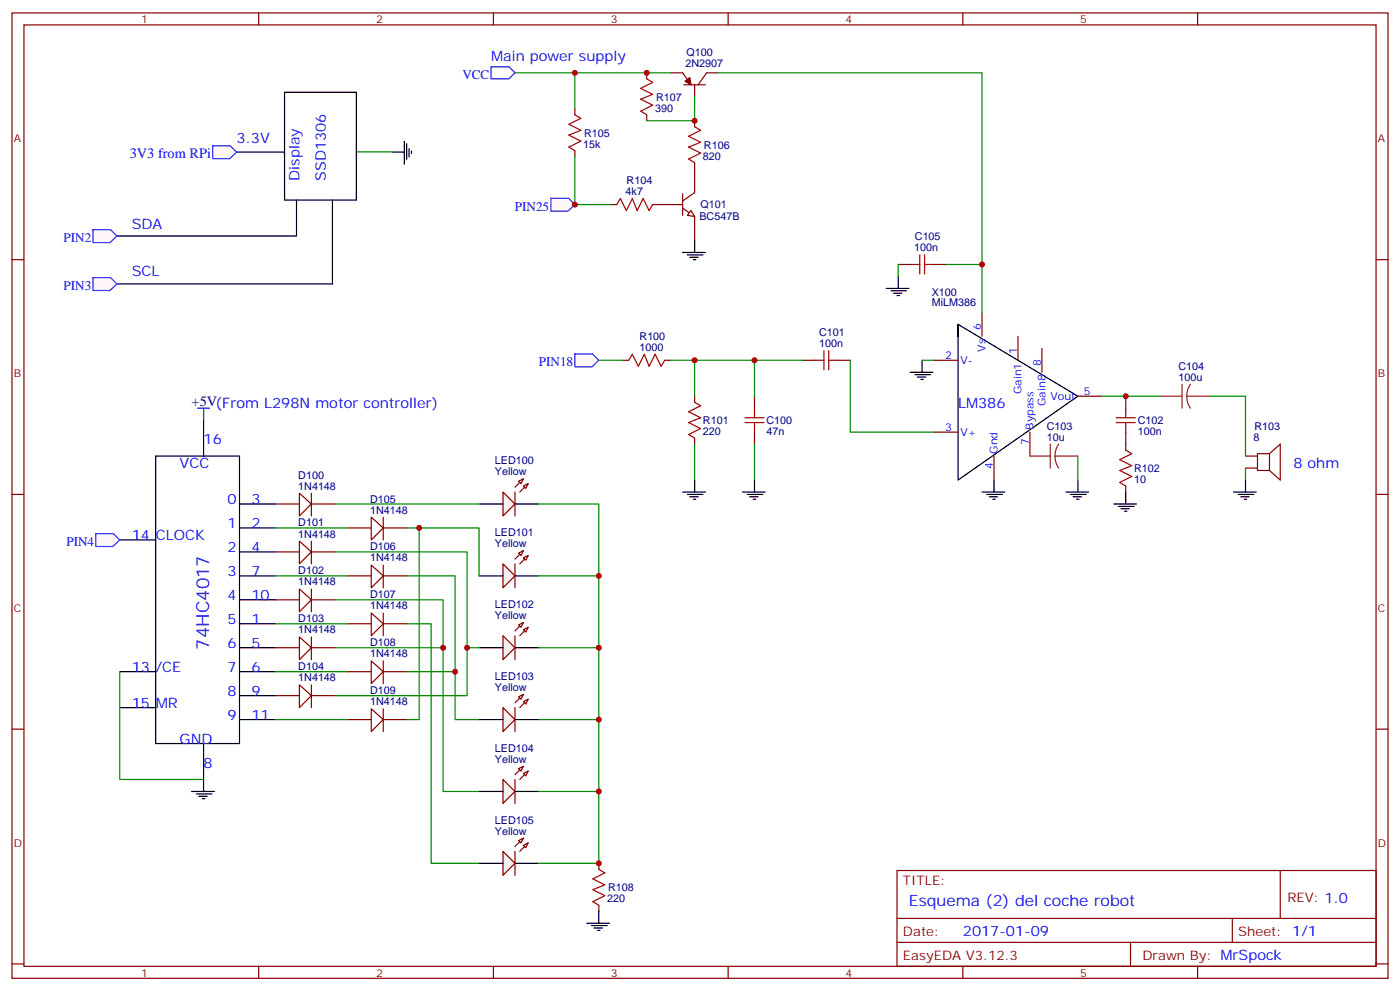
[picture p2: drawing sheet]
<svg xmlns="http://www.w3.org/2000/svg" width="412mm" height="292mm" viewBox="0 0 412 292" stroke-linecap="round" stroke-linejoin="round" font-family="sans-serif">
<g fill="none" stroke="#000" stroke-width=".35">
<path d="M83.8 27.2h21.2v31.7h-21.2zM69.7 44.8h14.1M87.3 58.9v10.6h-52.9M97.9 58.9v24.7h-63.5M282.2 95.5v45.9l35.3-24.7-35.3-21.2v3.6M45.9 134.3h24.7v84.7h-24.7zM60 123.8v10.5M35.3 159h10.6M70.6 148.4h10.5M70.6 155.5h10.5M70.6 162.6h10.5M70.6 169.6h10.5"/>
<path d="M70.6 176.7h10.5M35.3 197.8h10.6M70.6 183.7h10.5M70.6 190.8h10.5M70.6 197.8h10.5M35.3 208.4h10.6M60 219v10.6M70.6 204.9h10.5M70.6 211.9h10.5"/>
</g>
<g fill="none" stroke="#870000" stroke-width=".35">
<path d="M3.5 3.8h405.4v284.3h-405.4zM7.1 7.3h398.2v277.3h-398.2zM76.2 3.8v3.5M145.3 3.8v3.5M214.5 3.8v3.5M283.6 3.8v3.5M352.8 3.8v3.5M201.1 57.1v6.3M204.6 56.7l-3.5 2.5M3.5 76.5h3.6M201.1 61.3l3.5 2.5M264.6 77.9h3.5"/>
<path d="M275.2 77.9h3.5M405.3 76.5h3.6M289.3 92v7.1M299.9 99.1v7M183.4 106.1h1.8M195.8 106.1h1.8M204.6 116.7v1.8M222.2 116.7v3.5M236.4 106.1h3.5M246.9 106.1h3.6M275.2 106.1h7M306.9 102.6v7"/>
<path d="M317.5 116.7h7.1M331.6 116.7v3.5M204.6 129v1.8M222.2 127.3v3.5M275.2 127.3h7M292.8 134.3v7.1M303.4 127.3v7M331.6 127.3v5.3M366.9 134.3h3.5M366.9 137.9h3.5M373.9 133.6l3.2-2.8v10.6l-3.2-2.8M373.9 133.6v5"/>
<path d="M373.9 133.6h-3.5v5h3.5M3.5 145.6h3.6M331.6 143.2v1.7M405.3 145.6h3.6M3.5 214.8h3.6M405.3 214.8h3.6M264.2 256.4h141.1v28.2h-141.1zM377.1 256.4v14.1M264.2 270.5h141.1M264.2 277.6h141.1M333 277.6v7M363 270.5v7.1"/>
<path d="M3.5 283.9h3.6M76.2 284.6v3.5M145.3 284.6v3.5M214.5 284.6v3.5M283.6 284.6v3.5M352.8 284.6v3.5M405.3 283.9h3.6"/>
</g>
<g fill="none" stroke="#a10000" stroke-width=".35">
<path d="M268.1 77.9h2.8M270.9 75.1v5.6M272.3 77.9h2.9M272.3 75.1v5.6M185.2 106.1l1.1-1.7 1.7 3.5 1.8-3.5 1.4 3.5 1.8-3.5 1.7 3.5 1.1-1.8M204.6 118.5l1.8 1-3.6 1.8 3.6 1.7-3.6 1.5 3.6 1.7-3.6 1.8 1.8 1M239.9 106.1h2.8M242.7 103.3v5.6M244.1 106.1h2.8M244.1 103.3v5.6M219.4 124.5h5.7M219.4 123h5.7"/>
<path d="M222.2 120.2v2.8M222.2 124.5v2.8M328.8 124.5h5.6M328.8 123h5.6M331.6 120.2v2.8M331.6 124.5v2.8M331.6 132.6l1.8 1-3.6 1.8 3.6 1.8-3.6 1.4 3.6 1.7-3.6 1.8 1.8 1.1"/>
</g>
<path d="M342.2 116.7h6M348.2 113.2v7M349.6 116.7l.2 1.9 .9 1.6M349.6 116.7h6.7M350.7 113.2l-.9 1.6-.2 1.9M303.4 134.3h6M309.4 130.8v7.1M310.8 134.3l.2 1.9 .9 1.7M310.8 134.3h6.7M311.9 130.8l-.9 1.7-.2 1.8" fill="none" stroke="#8c2424" stroke-width=".35"/>
<path d="M203.6 62l1 1.8-2.1-.4z" fill="#fff" stroke="#870000" stroke-width=".35"/>
<g fill="none" stroke="#870000" stroke-width=".35">
<path d="M169.3 32v1.8M190.5 21.4v1.8M190.5 33.8v1.8M197.6 21.4h3.5l1.7 2.5M201.4 25h6.4M204.6 25v3.5M204.6 35.6v1.7M211.7 21.4h-3.6l-2.4 3.6M169.3 44.4v1.7M204.6 47.9v8.8M179.9 60.3h1.8M192.3 60.3h8.8"/>
<path d="M204.6 63.8v7M91.7 145.3v6.7"/>
</g>
<path d="M169.3 33.8l1.8 1.1-3.5 1.7 3.5 1.8-3.5 1.4 3.5 1.8-3.5 1.7 1.7 1.1M190.5 23.2l1.8 1.1-3.6 1.7 3.6 1.8-3.6 1.4 3.6 1.8-3.6 1.7 1.8 1.1M204.6 37.3l1.8 1.1-3.6 1.7 3.6 1.8-3.6 1.4 3.6 1.8-3.6 1.7 1.8 1.1M181.7 60.3l1-1.8 1.8 3.5 1.8-3.5 1.4 3.5 1.7-3.5 1.8 3.5 1.1-1.7" fill="none" stroke="#a10000" stroke-width=".35"/>
<path d="M201.8 23.9l1.4-1 .4 2.1z" fill="#870000" stroke="#870000" stroke-width=".35"/>
<path d="M88.2 145.3l3.5 3.1-3.5 3.6z" fill="#fff" stroke="#870000" stroke-width=".35"/>
<path d="M81.1 148.4h7.1M91.7 148.4h7.1M91.7 159.4v6.7" fill="none" stroke="#870000" stroke-width=".35"/>
<path d="M88.2 159.4l3.5 3.2-3.5 3.5z" fill="#fff" stroke="#870000" stroke-width=".35"/>
<path d="M81.1 162.6h7.1M91.7 162.6h7.1M91.7 173.5v6.7" fill="none" stroke="#870000" stroke-width=".35"/>
<path d="M88.2 173.5l3.5 3.2-3.5 3.5z" fill="#fff" stroke="#870000" stroke-width=".35"/>
<path d="M81.1 176.7h7.1M91.7 176.7h7.1M91.7 187.6v6.7" fill="none" stroke="#870000" stroke-width=".35"/>
<path d="M88.2 187.6l3.5 3.2-3.5 3.5z" fill="#fff" stroke="#870000" stroke-width=".35"/>
<path d="M81.1 190.8h7.1M91.7 190.8h7.1M91.7 201.7v6.7" fill="none" stroke="#870000" stroke-width=".35"/>
<path d="M88.2 201.7l3.5 3.2-3.5 3.5z" fill="#fff" stroke="#870000" stroke-width=".35"/>
<path d="M112.9 152.3v6.7M81.1 204.9h7.1M91.7 204.9h7.1" fill="none" stroke="#870000" stroke-width=".35"/>
<path d="M109.4 152.3l3.5 3.2-3.5 3.5z" fill="#fff" stroke="#870000" stroke-width=".35"/>
<path d="M102.3 155.5h7.1M112.9 155.5h7M112.9 166.4v6.7" fill="none" stroke="#870000" stroke-width=".35"/>
<path d="M109.4 166.4l3.5 3.2-3.5 3.5z" fill="#fff" stroke="#870000" stroke-width=".35"/>
<path d="M102.3 169.6h7.1M112.9 169.6h7M112.9 180.6v6.7" fill="none" stroke="#870000" stroke-width=".35"/>
<path d="M109.4 180.6l3.5 3.1-3.5 3.6z" fill="#fff" stroke="#870000" stroke-width=".35"/>
<path d="M102.3 183.7h7.1M112.9 183.7h7M112.9 194.7v6.7" fill="none" stroke="#870000" stroke-width=".35"/>
<path d="M109.4 194.7l3.5 3.1-3.5 3.6z" fill="#fff" stroke="#870000" stroke-width=".35"/>
<path d="M102.3 197.8h7.1M112.9 197.8h7M112.9 208.8v6.7" fill="none" stroke="#870000" stroke-width=".35"/>
<path d="M109.4 208.8l3.5 3.1-3.5 3.6z" fill="#fff" stroke="#870000" stroke-width=".35"/>
<path d="M151.7 144.9v7.1M154.2 141l-2.5 2.5M155.6 142.5l-2.5 2.4M102.3 211.9h7.1M112.9 211.9h7" fill="none" stroke="#870000" stroke-width=".35"/>
<g fill="#f0f0f0" stroke="#870000" stroke-width=".35">
<path d="M148.2 144.9l3.5 3.5-3.5 3.6z"/>
<path d="M154.2 143.2l1.4-.7-.7 1.4z"/>
<path d="M152.8 141.7l1.4-.7-.7 1.5z"/>
</g>
<path d="M141.1 148.4h7.1M151.7 148.4h7" fill="none" stroke="#000" stroke-width=".35"/>
<path d="M151.7 166.1v7M154.2 162.2l-2.5 2.5M155.6 163.6l-2.5 2.5" fill="none" stroke="#870000" stroke-width=".35"/>
<g fill="#f0f0f0" stroke="#870000" stroke-width=".35">
<path d="M148.2 166.1l3.5 3.5-3.5 3.5z"/>
<path d="M154.2 164.3l1.4-.7-.7 1.4z"/>
<path d="M152.8 162.9l1.4-.7-.7 1.4z"/>
</g>
<path d="M141.1 169.6h7.1M151.7 169.6h7" fill="none" stroke="#000" stroke-width=".35"/>
<path d="M151.7 187.3v7M154.2 183.4l-2.5 2.4M155.6 184.8l-2.5 2.5" fill="none" stroke="#870000" stroke-width=".35"/>
<g fill="#f0f0f0" stroke="#870000" stroke-width=".35">
<path d="M148.2 187.3l3.5 3.5-3.5 3.5z"/>
<path d="M154.2 185.5l1.4-.7-.7 1.4z"/>
<path d="M152.8 184.1l1.4-.7-.7 1.4z"/>
</g>
<path d="M141.1 190.8h7.1M151.7 190.8h7" fill="none" stroke="#000" stroke-width=".35"/>
<path d="M151.7 208.4v7.1M154.2 204.5l-2.5 2.5M155.6 206l-2.5 2.4" fill="none" stroke="#870000" stroke-width=".35"/>
<g fill="#f0f0f0" stroke="#870000" stroke-width=".35">
<path d="M148.2 208.4l3.5 3.5-3.5 3.6z"/>
<path d="M154.2 206.7l1.4-.7-.7 1.4z"/>
<path d="M152.8 205.2l1.4-.7-.7 1.5z"/>
</g>
<path d="M141.1 211.9h7.1M151.7 211.9h7" fill="none" stroke="#000" stroke-width=".35"/>
<path d="M151.7 229.6v7M154.2 225.7l-2.5 2.5M155.6 227.1l-2.5 2.5" fill="none" stroke="#870000" stroke-width=".35"/>
<g fill="#f0f0f0" stroke="#870000" stroke-width=".35">
<path d="M148.2 229.6l3.5 3.5-3.5 3.5z"/>
<path d="M154.2 227.8l1.4-.7-.7 1.4z"/>
<path d="M152.8 226.4l1.4-.7-.7 1.4z"/>
</g>
<path d="M141.1 233.1h7.1M151.7 233.1h7" fill="none" stroke="#000" stroke-width=".35"/>
<path d="M151.7 250.8v7M154.2 246.9l-2.5 2.4M155.6 248.3l-2.5 2.5" fill="none" stroke="#870000" stroke-width=".35"/>
<g fill="#f0f0f0" stroke="#870000" stroke-width=".35">
<path d="M148.2 250.8l3.5 3.5-3.5 3.5z"/>
<path d="M154.2 249l1.4-.7-.7 1.4z"/>
<path d="M152.8 247.6l1.4-.7-.7 1.4z"/>
</g>
<g fill="none" stroke="#000" stroke-width=".35">
<path d="M268.1 109.6h6.7M269.5 110.3h4.6M270.2 111.1h2.5M271.3 111.8h.7M271.6 106.1v3.5M201.1 144.9h6.7M202.5 145.6h4.6M203.2 146.3h2.5M204.3 147h.7M204.6 141.4v3.5M218.7 144.9h6.7M220.1 145.6h4.6"/>
<path d="M220.8 146.3h2.5M221.9 147h.7M222.2 141.4v3.5M289.3 144.9h6.7M290.7 145.6h4.6M291.4 146.3h2.5M292.5 147h.7M292.8 141.4v3.5M314 144.9h6.7M315.4 145.6h4.6M316.1 146.3h2.5M317.1 147h.8"/>
<path d="M317.5 141.4v3.5M328.1 148.4h6.7M329.5 149.2h4.6M330.2 149.9h2.5M331.3 150.6h.7M331.6 144.9v3.5M363.4 144.9h6.7M364.8 145.6h4.6M365.5 146.3h2.4M366.5 147h.7M366.9 141.4v3.5M141.1 254.3h7.1"/>
<path d="M151.7 254.3h7"/>
</g>
<path d="M176.4 256l1.8 1.1-3.6 1.8 3.6 1.7-3.6 1.4 3.6 1.8-3.6 1.8 1.8 1" fill="none" stroke="#a10000" stroke-width=".35"/>
<path d="M176.4 254.3v1.7M176.4 266.6v1.8" fill="none" stroke="#870000" stroke-width=".35"/>
<path d="M169.2 104.3h5.3l1.9 1.8-2 2h-5.1z" fill="#fff7f7" stroke="#420aff" stroke-width=".35"/>
<path d="M201.1 74.4h6.7M202.5 75.1h4.6M203.2 75.8h2.5M204.3 76.5h.7M204.6 70.8v3.6M261.1 84.9h6.7M262.5 85.7h4.6M263.2 86.4h2.4M264.2 87.1h.7M264.6 81.4v3.5" fill="none" stroke="#000" stroke-width=".35"/>
<g fill="#fff7f7" stroke="#420aff" stroke-width=".35">
<path d="M162.2 58.4h5.3l1.8 1.9-2 1.9h-5z"/>
<path d="M62.6 43h5.3l1.8 1.8-2 2h-5.1z"/>
</g>
<path d="M115.6 44.8h3.5M119.1 41.6v6.7M119.8 42.3v4.6M120.5 43.8v2.4M121.2 44.5v.7" fill="none" stroke="#000" stroke-width=".35"/>
<g fill="#fff7f7" stroke="#420aff" stroke-width=".35">
<path d="M27.3 67.7h5.3l1.8 1.8-2 2h-5z"/>
<path d="M27.3 81.8h5.3l1.8 1.8-2 2h-5z"/>
</g>
<path d="M58.2 120.2h3.5M60 120.2v3.6" fill="none" stroke="#00f" stroke-width=".35"/>
<path d="M28.1 157.2h5.3l1.9 1.8-2.1 2h-5z" fill="#fff7f7" stroke="#420aff" stroke-width=".35"/>
<path d="M56.4 233.1h6.7M57.9 233.8h4.5M58.6 234.5h2.4M59.6 235.2h.7M60 229.6v3.5M172.9 271.9h6.7M174.3 272.6h4.6M175 273.3h2.4M176 274h.7M176.4 268.4v3.5" fill="none" stroke="#000" stroke-width=".35"/>
<path d="M144.6 19.7h5.3l1.8 1.7-1.8 1.8h-5.3z" fill="none" stroke="#00f" stroke-width=".35"/>
<g fill="none" stroke="#008700" stroke-width=".35">
<path d="M151.7 21.4h17.6v10.6M169.3 21.4h28.3M204.6 28.5v7.1h-14.1M211.7 21.4h77.6v70.6M105.1 44.7h10.6M169.3 46.1v14.2h10.6M264.6 77.9v3.5M278.7 77.9h10.6M176.4 106.1h7M197.6 106.1h7v10.6M204.6 106.1h17.6v10.6M222.2 106.1h14.2"/>
<path d="M250.5 106.1v21.2h24.7M271.6 106.1h3.6M324.6 116.7h17.6M356.3 116.7h10.6v17.6M204.6 130.8v10.6M222.2 130.8v10.6M317.5 134.3v7.1M366.9 137.9v3.5M81.1 155.5h21.2M98.8 148.4h42.3M119.9 155.5h21.2v14.1M123.5 155.5v56.4h-3.6"/>
<path d="M158.7 148.4h17.7v105.9h-17.7M81.1 169.6h21.2M98.8 162.6h38.8v28.2h3.5M98.8 176.7h31.7v56.4h10.6M119.9 169.6h14.2v42.3h7M158.7 169.6h17.7M35.3 197.8v31.8h24.7M81.1 183.7h21.2M81.1 197.8h21.2M98.8 190.8h31.7M119.9 183.7h7.1v70.6h14.1M119.9 197.8h14.2"/>
<path d="M137.6 190.8v14.1h-38.8M158.7 190.8h17.7M81.1 211.9h21.2M158.7 211.9h17.7M158.7 233.1h17.7"/>
</g>
<g fill="#c00">
<circle cx="123.5" cy="155.5" r=".88"/>
<circle cx="137.6" cy="190.8" r=".88"/>
<circle cx="134.1" cy="197.8" r=".88"/>
<circle cx="130.5" cy="190.8" r=".88"/>
<circle cx="176.4" cy="233.1" r=".88"/>
<circle cx="176.4" cy="254.3" r=".88"/>
<circle cx="176.4" cy="211.9" r=".88"/>
<circle cx="176.4" cy="190.8" r=".88"/>
<circle cx="176.4" cy="169.6" r=".88"/>
<circle cx="190.5" cy="21.4" r=".88"/>
<circle cx="204.6" cy="35.6" r=".88"/>
<circle cx="289.3" cy="77.9" r=".88"/>
<circle cx="169.3" cy="60.3" r=".88"/>
<circle cx="169.3" cy="21.4" r=".88"/>
<circle cx="331.6" cy="116.7" r=".88"/>
<circle cx="222.3" cy="106.1" r=".88"/>
<circle cx="204.6" cy="106.1" r=".88"/>
</g>
<text font-size="5.3" fill="#00f" x="61.6" y="191.3" transform="rotate(-90 61.6 191.3)">74HC4017</text>
<text font-size="4.6" fill="#00f" x="267.8" y="267">Esquema (2) del coche robot</text>
<g font-size="4.2" fill="#00f">
<text x="144.6" y="17.9">Main power supply</text>
<text x="38.2" y="46.4">3V3 from RPi</text>
<text x="69.7" y="42.3">3.3V</text>
<text x="88.2" y="53.2" transform="rotate(-90 88.2 53.2)">Display</text>
<text x="96" y="53.3" transform="rotate(-90 96 53.3)">SSD1306</text>
<text x="38.8" y="67.3">SDA</text>
<text x="38.8" y="81.4">SCL</text>
<text x="282.2" y="120.2">LM386</text>
<text x="60" y="130.8">16</text>
<text x="52.9" y="137.9">VCC</text>
<text x="381" y="137.9">8 ohm</text>
<text x="67" y="148.4">0</text>
<text x="74.1" y="148.4">3</text>
<text x="67" y="155.5">1</text>
<text x="74.1" y="155.5">2</text>
<text x="38.8" y="159">14</text>
<text x="45.9" y="159">CLOCK</text>
<text x="67" y="162.6">2</text>
<text x="74.1" y="162.6">4</text>
<text x="67" y="169.6">3</text>
<text x="74.1" y="169.6">7</text>
<text x="67" y="176.7">4</text>
<text x="74.1" y="176.7">10</text>
<text x="67" y="183.7">5</text>
<text x="74.1" y="183.7">1</text>
<text x="67" y="190.8">6</text>
<text x="74.1" y="190.8">5</text>
<text x="38.8" y="197.8">13</text>
<text x="45.9" y="197.8">/CE</text>
<text x="67" y="197.8">7</text>
<text x="74.1" y="197.8">6</text>
<text x="38.8" y="208.4">15</text>
<text x="45.9" y="208.4">MR</text>
<text x="67" y="204.9">8</text>
<text x="74.1" y="204.9">9</text>
<text x="67" y="211.9">9</text>
<text x="74.1" y="211.9">11</text>
<text x="52.9" y="219">GND</text>
<text x="60" y="226.1">8</text>
<text x="283.6" y="275.8">2017-01-09</text>
</g>
<text font-size="4.2" fill="#000080" x="56.4" y="119.5">+5V(From L298N motor controller)</text>
<g font-size="3.9" fill="#00f">
<text x="136.2" y="23.2">VCC</text>
<text x="151.7" y="62">PIN25</text>
<text x="18.7" y="71.3">PIN2</text>
<text x="18.7" y="85.4">PIN3</text>
<text x="158.7" y="107.9">PIN18</text>
<text x="19.5" y="160.8">PIN4</text>
</g>
<g font-size="3.9" fill="#800">
<text x="266" y="260.6">TITLE:</text>
<text x="379.2" y="265.6">REV: 1.0</text>
<text x="266" y="275.8">Date:</text>
<text x="364.8" y="275.8">Sheet: 1/1</text>
<text x="266" y="282.9">EasyEDA V3.12.3</text>
<text x="336.5" y="282.9">Drawn By: MrSpock</text>
</g>
<g font-size="3.2" fill="#800">
<text x="41.6" y="6.8">1</text>
<text x="110.8" y="6.8">2</text>
<text x="179.9" y="6.8">3</text>
<text x="249.1" y="6.8">4</text>
<text x="318.2" y="6.8">5</text>
<text x="4.1" y="41.9">A</text>
<text x="405.9" y="41.9">A</text>
<text x="4.1" y="111.1">B</text>
<text x="405.9" y="111.1">B</text>
<text x="4.1" y="180.2">C</text>
<text x="405.9" y="180.2">C</text>
<text x="4.1" y="249.3">D</text>
<text x="405.9" y="249.3">D</text>
<text x="41.6" y="287.6">1</text>
<text x="110.8" y="287.6">2</text>
<text x="179.9" y="287.6">3</text>
<text x="249.1" y="287.6">4</text>
<text x="318.2" y="287.6">5</text>
</g>
<g font-size="3.2" fill="#000080">
<text x="202.2" y="16.4">Q100</text>
<text x="201.9" y="19.7">2N2907</text>
<text x="193.3" y="29.6">R107</text>
<text x="193" y="32.9">390</text>
<text x="172.1" y="40.2">R105</text>
<text x="171.8" y="43.5">15k</text>
<text x="207.1" y="47.1">820</text>
<text x="207.4" y="43.7">R106</text>
<text x="184.3" y="57.4">4k7</text>
<text x="184.6" y="54.1">R104</text>
<text x="206" y="64.7">BC547B</text>
<text x="206.3" y="61.4">Q101</text>
<text x="269.5" y="70.8">C105</text>
<text x="269.2" y="74">100n</text>
<text x="274.5" y="87.1">X100</text>
<text x="274.5" y="90.2">MiLM386</text>
<text x="188.4" y="100.1">R100</text>
<text x="241.3" y="99">C101</text>
<text x="188.4" y="103.3">1000</text>
<text x="241.3" y="102.2">100n</text>
<text x="347.1" y="112.1">100u</text>
<text x="347.1" y="108.9">C104</text>
<text x="207.1" y="124.9">R101</text>
<text x="225.8" y="124.9">C100</text>
<text x="335.1" y="124.9">C102</text>
<text x="207.1" y="128.1">220</text>
<text x="225.8" y="128.1">47n</text>
<text x="308.3" y="129.8">10u</text>
<text x="308.3" y="126.6">C103</text>
<text x="335.1" y="128.1">100n</text>
<text x="369.3" y="129.8">8</text>
<text x="369.5" y="126.5">R103</text>
<text x="145.8" y="136.7">LED100</text>
<text x="87.9" y="141">D100</text>
<text x="145.8" y="140">Yellow</text>
<text x="334.1" y="142.2">10</text>
<text x="334.1" y="139">R102</text>
<text x="87.9" y="144.2">1N4148</text>
<text x="109" y="148">D105</text>
<text x="87.9" y="155.1">D101</text>
<text x="109" y="151.3">1N4148</text>
<text x="87.9" y="158.3">1N4148</text>
<text x="145.8" y="161.1">Yellow</text>
<text x="145.8" y="157.9">LED101</text>
<text x="109" y="165.4">1N4148</text>
<text x="109" y="162.1">D106</text>
<text x="87.9" y="172.4">1N4148</text>
<text x="87.9" y="169.2">D102</text>
<text x="109" y="179.5">1N4148</text>
<text x="109" y="176.2">D107</text>
<text x="145.8" y="179.1">LED102</text>
<text x="87.9" y="183.3">D103</text>
<text x="145.8" y="182.3">Yellow</text>
<text x="87.9" y="186.5">1N4148</text>
<text x="109" y="190.3">D108</text>
<text x="87.9" y="197.4">D104</text>
<text x="109" y="193.6">1N4148</text>
<text x="87.9" y="200.7">1N4148</text>
<text x="145.8" y="203.5">Yellow</text>
<text x="145.8" y="200.2">LED103</text>
<text x="109" y="207.7">1N4148</text>
<text x="109" y="204.5">D109</text>
<text x="145.8" y="221.4">LED104</text>
<text x="145.8" y="224.6">Yellow</text>
<text x="145.8" y="245.8">Yellow</text>
<text x="145.8" y="242.6">LED105</text>
<text x="179.1" y="262.5">R108</text>
<text x="178.9" y="265.8">220</text>
</g>
<g font-size="3.2" fill="#00f">
<text x="288.9" y="97.3" transform="rotate(-90 288.9 97.3)">6</text>
<text x="278.4" y="105.8">2</text>
<text x="282.9" y="107.2">V-</text>
<text x="290.3" y="103.6" transform="rotate(-90 290.3 103.6)">Vs</text>
<text x="299.5" y="104.4" transform="rotate(-90 299.5 104.4)">1</text>
<text x="306.6" y="107.9" transform="rotate(-90 306.6 107.9)">8</text>
<text x="300.9" y="116.1" transform="rotate(-90 300.9 116.1)">Gain1</text>
<text x="308" y="119.6" transform="rotate(-90 308 119.6)">Gain8</text>
<text x="309.4" y="117.8">Vout</text>
<text x="319.3" y="116.3">5</text>
<text x="278.4" y="126.9">3</text>
<text x="282.9" y="128.3">V+</text>
<text x="303" y="131.1" transform="rotate(-90 303 131.1)">7</text>
<text x="304.4" y="126.6" transform="rotate(-90 304.4 126.6)">Bypass</text>
<text x="293.9" y="133.6" transform="rotate(-90 293.9 133.6)">Gnd</text>
<text x="292.5" y="138.1" transform="rotate(-90 292.5 138.1)">4</text>
</g>
</svg>
